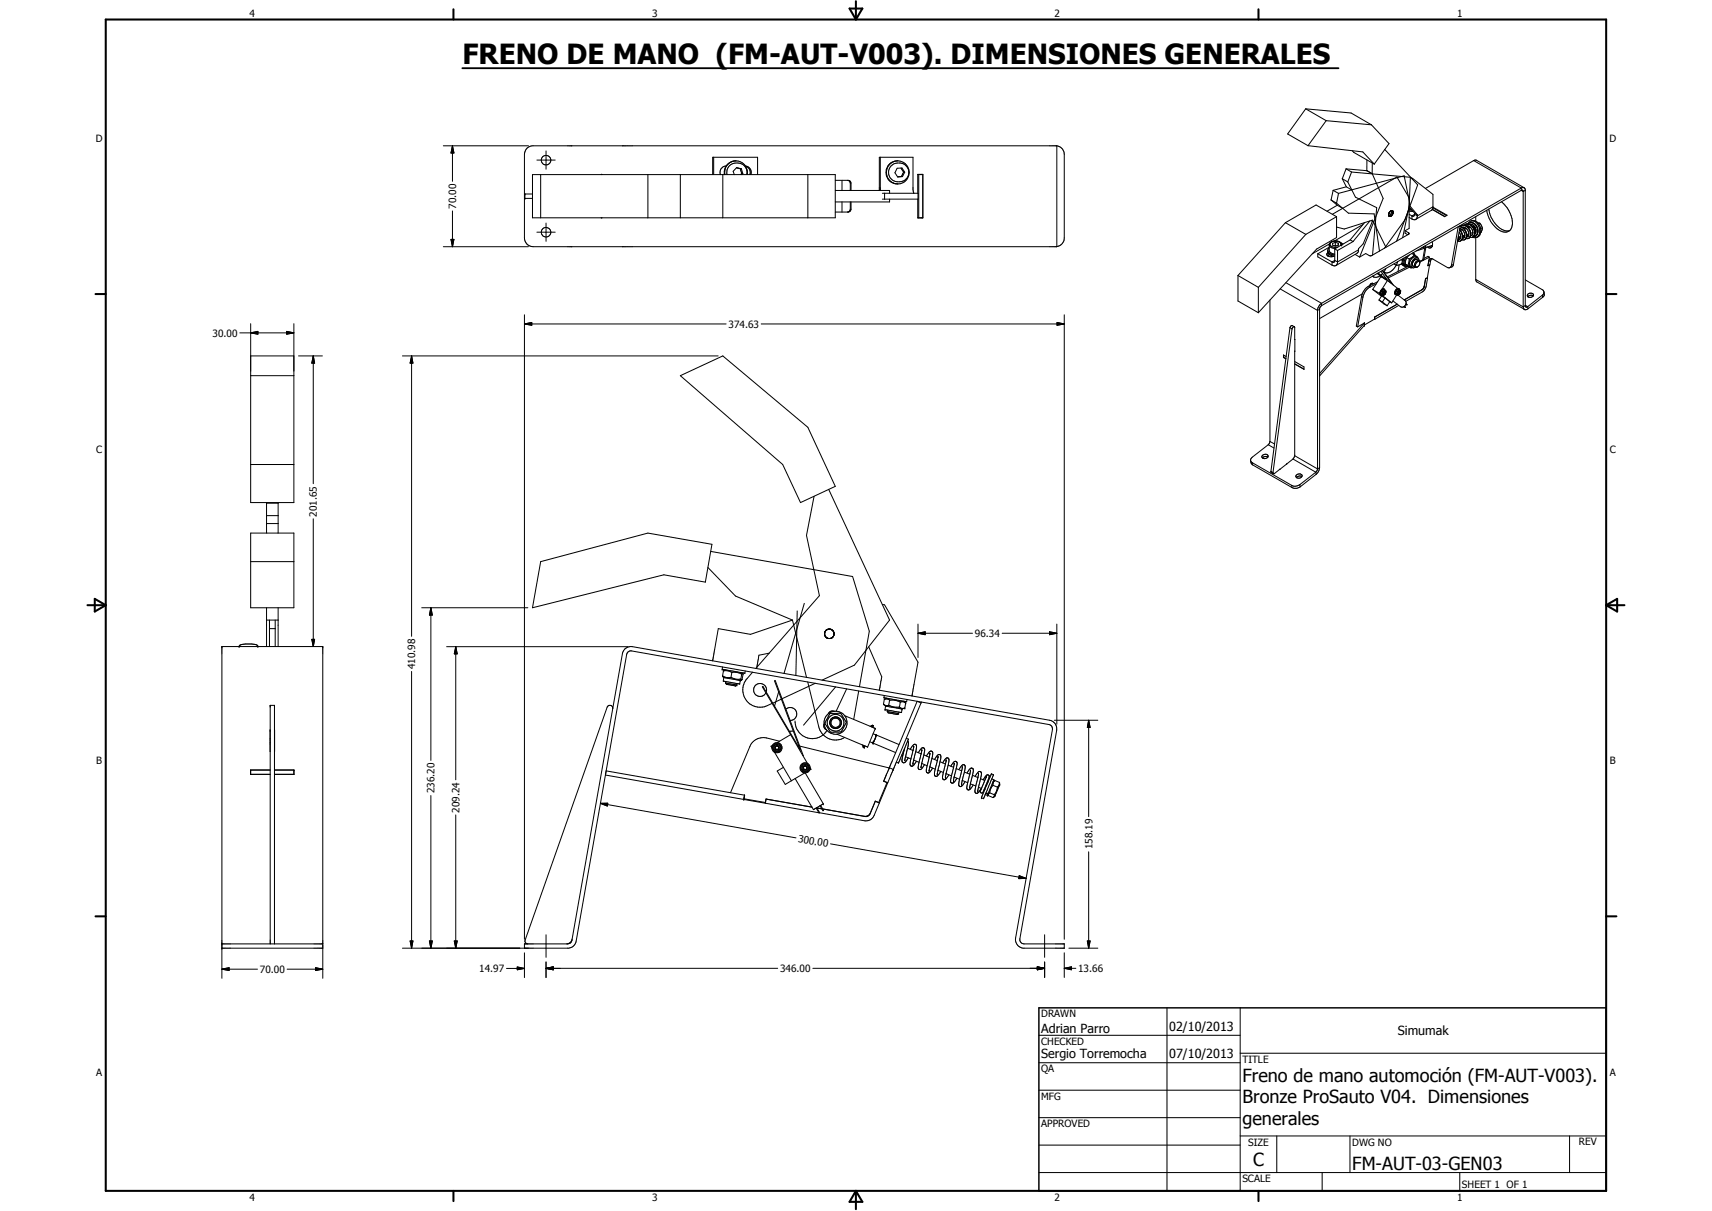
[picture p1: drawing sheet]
<svg xmlns="http://www.w3.org/2000/svg" width="594mm" height="420mm" viewBox="0 0 594 420" stroke-linecap="round" stroke-linejoin="round" font-family="sans-serif">
<g fill="none" stroke="#000" stroke-width=".35">
<path d="M453.1 37.8l-6.3 8.7 7.1 4M453.1 37.8l7.1 4.1M453.1 37.8l15.7 1.4 7.1 4.1M153.8 50.6h29.6M157 50.6l.5 2.5h-1zM157 50.6v12.3M182.9 51.4l1.7-.8h182.1v35h-181.7a3 3 0 0 1-3-3.1v-28.9l.2-1.1zM186.3 55.5h6.4M189.5 52.4v6.3M247.6 54.6v6M252 57.6a2.24 2.24 0 0 0-2 3M255.4 55.8a4 4 0 0 0-4 4.8"/>
<path d="M255.6 58.2l1.3 .3M256.9 58.5h.4M256.9 58.5l.5 1.7M257.3 58.5l-1.7-.3-1.2 1.2 .4 1.2M257.3 58.5l.5 1.7M258.6 57.6a2.29 2.29 0 0 1 2 3M258.7 57.7a2.29 2.29 0 0 1 1.5 2.9M305.5 54.6v11.5M309.2 57.6a3.5 3.5 0 0 1 4.8-.5 3.5 3.5 0 0 1 .7 4.8 3.5 3.5 0 0 1-4.7 .7 3.5 3.5 0 0 1-1.1-4.6zM310 56.1a4 4 0 0 0-2.4 3.7 4 4 0 0 0 2.4 3.7M310 56.1a4 4 0 0 0-2.5 3.7 4 4 0 0 0 2.5 3.7M311.4 55.8h.1"/>
<path d="M311.4 55.8a4 4 0 0 1 4 4.3 4 4 0 0 1-4.5 3.7M311.4 55.8l-1.4 .3M312.7 58.3l.9 1.4M313.6 59.7h.3M313.6 59.7l-.8 1.6M313.9 59.7l-.9-1.4-1.7 .1-.7 1.5 .9 1.5 1.7-.1M313.9 59.7l-.7 1.6M366.7 50.6a3 3 0 0 1 2.6 3v28.9a2.93 2.93 0 0 1-2.6 3M453.9 50.5l19 2.2 4 4.2M460.2 41.9l-6.3 8.6M460.2 41.9l15.7 1.4M467.1 58.6l1.9 1.1"/>
<path d="M467.1 58.6l-1.3 3.4M467.1 58.6l7.2 .6M469 59.7l20.4 1.8-.5 11.1-4.3 11.1M469 59.7l-1.3 3.4M469.3 52.3l.5 .6 7.1 4M474.3 59.2l1.9 1M474.3 59.2h.1M474.3 59.2l1.9 1.1M474.3 55.5v3.7M475.9 43.3l6.1 6.5-5.1 7.1M476.2 56.6v3.6M480.5 51.9l11.4 12.2-4.4 12.1-7.1 9.9"/>
<path d="M511.4 55.7l-16.8 9.7M511.4 55.7l16.5 9.5M511.4 55.7l1-.1 16.5 9.6M157 73.2v12.4M184.8 67.3h-2.6v1.5h2.6M184.8 60.6h105v15h-105zM187.6 60.6v15M189.5 77.4v6.3M208.6 60.6h.3M208.6 75.6h.3M224.8 60.6v15M236.1 60.6v15"/>
<path d="M247.3 60.6v-6h15.6v6M250.8 60.6v15M251.5 60.6a4 4 0 0 1 3.9-4.8 4 4 0 0 1 3.9 4.8M252.3 60.6a3.5 3.5 0 0 1 3.4-4.1 3.5 3.5 0 0 1 3.5 4.1M257.4 60.2h.4M257.4 60.2l-.3 .4M257.8 60.2l-.4 .4M280.3 60.6v15M289.8 62.6h4.5M289.8 73.6h4.5M289.8 66.1h18.9v1M292.2 62.6v3.5"/>
<path d="M292.2 70.1v3.5M294 62.6l.7 .1 .5 .4 .1 3M294.3 62.6l.4 .2 .4 .7v2.6M294.3 73.5l-.3 .1M295.1 70.1l-.1 2.7-.7 .7M295.3 70.1v2.7l-.4 .6-.6 .2M305.2 66.1l-.1-11.5h11.7v11.1l.3 1.4M306.2 67.1h12.4v2h-12.4M307 67.1v2M308.7 69.1v1h-18.9M310 63.5l.9 .3M310.9 63.8h.5"/>
<path d="M313.2 61.3h-1.8M318.5 67.1v-6.6h1.7v15.1h-1.7v-6.5M318.5 75.6h1.7M318.5 60.6h1.7M318.8 60.6v15M319.6 60.5v.1M319.6 75.6h.1M320 60.5v.1M320 75.6h.1M446.1 77.3l-16.5 18.3M446.1 77.3l7 4M461.9 69.4l1.9 1.1"/>
<path d="M461.9 69.4l2.1 1.8M462.4 74.3l22.4-12.9 4.2 7.2v10.6l-1.4 .9M462.6 66l1.9 1.1M462.6 66l-.7 3.4M463.8 78.8l2.7 .7 9.8-3.1 4.6 9.4M463.8 70.5l4.1 3.5 8.9 .2 1.9 12.9M463.8 75.2l-7.1-4.1-10.6 6.2M463.8 75.2v7.2l-6.9 4-20.2 22.1M463.8 75.2l-10.7 6.1M464 71.2l-3.5 2.1M464 71.2l2 1.1M464.5 67.1l22.7-6.1 2 9.5-2.5 12"/>
<path d="M464.5 67.1l-.7 3.4M465.8 62l1.9 1.1M465.8 62l1.4 2.8M467.2 64.8l-4.6 1.2M467.2 64.8l1.9 1.1M467.7 63.1l2.7 5.3 7.3 3.7-1.4 16.4M472.9 77.9l-9.8 5.7M473.5 77.3l-5 5.9M475.4 76.7l-5.9 7.1M476 76.5l.2 .3M476.2 60.2l3.8 8.6-8.2 20.4M476.2 76.8l-3.2 7.8-1.6 1.7-.2 1.3-7.6 4.5"/>
<path d="M476.2 76.8l.4 .3M481.8 74.5l.1 .3M481.9 74.3l-.1 .2M481.9 74.7l.1 .2M481.9 74.7v.1M481.9 74.8l.1 .2M481.9 74.3v.4M482 75l.5 .1M482 73.8l-.1 .5M482.1 73.8l-.3 .7M482.3 73.4l-.3 .4M482.5 73.3l-.2 .1"/>
<path d="M482.9 73.1a1.52 1.52 0 0 1-1 1.7M482.9 73.1l-.6 .3M482.9 73.1h.2M483 73.1l-.5 .2M483 73.1l.3 .1M483 74.6l-.7 .5-.4-.3M483.1 73.1l.2 .1M483.2 74.4l-.6 .6M483.3 73.2l-.2 1.3M483.4 73.4l-.1 .9M489 74.3l1 .6M489 75.4l1 .6"/>
<path d="M489 72.8l1 .1M489 73.2l1.4 .2M489 72.4l.7 .2M489.2 71.9l1.7 2.1M489.3 71.5l2.5 3M489.5 61.5l.7 .4M490 74.9v1.1M490.2 61.9l7 5.5v4.7l-.2 .6M490.2 61.9l-.2 .2M490.9 74.3a.59 .59 0 0 1-.3 .7 .59 .59 0 0 1-.6-.1M490.9 74.3l-.9 .6M490.9 74l.9 .5"/>
<path d="M490.9 74v.3M491.8 74.5a1.22 1.22 0 0 1-.3 1.5 1.22 1.22 0 0 1-1.5 0M497 72.7l-5.7 3.4M497.1 72.6l4.3 2.5M497.2 72.1l4.7 2.7M497.2 71.9l4.9 2.8-.8 .5-4.3-2.5M497.2 71.8l-5.4 3.1-.9-.6M506.5 79.7a2.62 2.62 0 0 1 .5 3.8M506.5 79.8l.2 .2M506.6 78.4l.1 .1M506.6 79.3l.7 .3M506.7 78.5l-2.3 13.3"/>
<path d="M506.7 78.5l-.7 .2-2.3 13.3M506.7 78.7a3.1 3.1 0 0 1 2 2M506.7 78.6l1.3 .8M506.8 79.3l-.2 .5M507.3 79.6l.1 .1M507.3 79.6l-.1 .2M507.4 79.7l.7 .9 .2 .9M507.4 79.8l-.7 .2M507.5 78.9h-.1M507.5 78.8l-.1 .1M507.5 78.8l1.3 .4M507.6 78.1l-.9 .4"/>
<path d="M507.6 78.1l-.4 .1M507.6 78.1l1.1 .3M507.8 78.1l.2 .1M508 78.2l.9 .3M508 79.4a3.7 3.7 0 0 1 .7 3.3l-.5 .5h-.9M508.2 78.9l-.2 .5M508.6 77.8a2.82 2.82 0 0 1 3.2 2.6M508.7 77.8l-.7 .3M508.7 79.2l-.1 .2M508.8 79.2l.8 1.3-.1 1.4M508.8 78.5a2.71 2.71 0 0 1 .7 4.3M508.8 78.4h.5l.9 .4"/>
<path d="M508.8 79.3l-.7 .2M508.9 78.4v.1M508.9 78.5l.7 .6M508.9 77.7l-.2 .1M509.4 77.7a3.2 3.2 0 0 1 2.2 3.6M509.4 77.7a1.89 1.89 0 0 1 2-1.1 1.89 1.89 0 0 1 1.6 1.6 2.79 2.79 0 0 1-.8 4.2M509.6 79.1l.8 1.8M509.6 78.4l-.2 .5M510 77.3a1.78 1.78 0 0 1 2.1 .8M510 77.3l-.6 .4M510.2 78a1.83 1.83 0 0 1 2 1.6l-.1 1-.4 .7M510.2 78.8l.7 .9 .2 1"/>
<path d="M510.2 78.9l-.6 .2M510.4 76.7a2.08 2.08 0 0 1 2.6 .9M510.4 77.3h-.4M510.6 77.3h.2M510.9 78.6h.5M510.9 77.3l1.2 .8M511.2 78.5l-.2 .2M511.4 78.6h.1M511.4 78.6l.6 .7v.9M511.5 78.7h-.5a1.13 1.13 0 0 1 .7 1.6M512.1 78.1a2.97 2.97 0 0 1 .5 3.1M512.1 75.2v1.6"/>
<path d="M512.1 78.1l.2 .2a3 3 0 0 1 .5 2.6l-.2 .3M512.8 77.3l.7 .2M513 77.6a2.95 2.95 0 0 1-.8 4.8M513.5 77.5l.9 1.6M513.5 77.5l-.5 .1M514.4 79.1l-.6 1.6M514.4 79.1l-.6 .2M516.6 72.6a10.1 10.1 0 0 0 2.8 5.6 4.7 4.7 0 0 0 4.4 1.8M521 70a9.5 9.5 0 0 1 3.6 8.8 2.71 2.71 0 0 1-4.6 .9 9.8 9.8 0 0 1-4.1-6.8M527.9 66l.7 .5 .7-.5M527.9 65.2v.8M527.9 66h.4l.3 .3v40.2"/>
<path d="M527.9 65.2l-69.3 40M527.9 66l-69.3 40M528.9 65.2l.4 .6v40.2M528.9 65.2h-1M153.8 85.6h29.6M156.5 83.1h1l-.5 2.5zM186.3 80.6h6.4M429.6 95.6v8.8l7.1 4.1M429.6 95.6l7.1 4.1M436.7 99.7v8.8M446.2 98.1l12.4 7.1M453.1 81.3l-16.4 18.4"/>
<path d="M457.3 88.1l4.9 2.8M457.3 88.1v1l4.9 2.9M460.7 86.9l.1 .7M460.8 87.6l.7 .8M460.8 87.6a.75 .75 0 0 0-.3 .9 .75 .75 0 0 0 .8 .5l1.6-.1M460.8 87.7v1M460.8 88.7l-.1 .1M461.3 85.8l-4 2.3M461.3 86a1.36 1.36 0 0 0-.3 1.6 1.36 1.36 0 0 0 1.4 .7l.8 .1M461.3 85.1a2.14 2.14 0 0 0 2.1 1.1M461.3 84.6l-5.9 3.5M461.4 88.4l-.6 .3"/>
<path d="M461.5 88.4l1.7 .5M462 88.6l.4 .5M462.1 88.7v.1M462.2 90.9v1.1M462.6 83.7a1 1 0 0 0-1.1 1.1 1 1 0 0 0 1.2 .9h1.6M462.7 83.7l-1.1 .5-.3 .5v2.4l.6 .7 1.3 .4M462.7 83.7a2.27 2.27 0 0 1 2.6 .8l-.2 .7M463.2 86.4v4.2l-.3 .4-.7-.1M463.2 86.4l.9 .5M463.3 83.7h-.7M463.4 84.1l-1 .4v.6l1.1 .3 .9-.4v-.6M463.4 84.1l1 .3"/>
<path d="M463.4 85.2l-.3 .1M463.4 84.1v1.1M463.4 85.2l.3 .1M463.6 83.7l1 .2M464.1 86.9v4.3a1.15 1.15 0 0 1-.7 1 1.15 1.15 0 0 1-1.2-.2M464.4 84.4v.7M464.6 83.8l.6 .4M465.2 84.2l.9 .5M465.2 84.2l.4 .8M465.6 85h.1M468.5 83.2l1 .6M468.5 83.2l-5.3 3.2"/>
<path d="M469.5 83.8l-5.4 3.1M470.2 88.3l1.6 .9M471.4 86.7l-7.3 4.2-.9-.6-1 .6M474.9 99.3l.5 .3M475.4 99.6a5 5 0 0 0-2.5 3.5M475.4 98.9v.2M475.7 98.6l-.3 .3M476 98.3l-.6 .6M476.2 98.3h.2M476.3 95.8l.3 .3M476.4 98.3l-.7 .2M476.4 98.3l.2 .2"/>
<path d="M477.6 98.5l-2.2 1.1M477.9 94.9l1.9 1.4M478.1 97.7l-4.1 2.2-1.2 1.8-.3 1.2M478.1 94.8l2.8 2.2M478.9 95.7a1.96 1.96 0 0 1-2.6 .1M479.2 94.1l2.2 3.1M479.7 93.9l3.2 4.4-4.7-3.6M479.8 94.9l-.6 .6M479.8 96.3l1.1 .7M479.8 96.3l-.6-.3-2.9 4.4M479.8 93.8l3.7 5.1M480.8 96.4l-.3 .1"/>
<path d="M480.9 93.2l-.7 1.2M480.9 97l.5 .3M481.1 96.7l-.2 .1M481.4 97.3l-1.9 3.1M481.4 97.3l3.6 2.8M485 90.8a5.2 5.2 0 0 1-3.9 3.9l-.8-.2M485.5 91.9l-.4 2.3M486.2 90.1l.4 .3M486.4 91.4l-1.6 .6-1-.5M486.5 91.3l.5 .3M486.5 91.3l.1 .6 .5 .3M486.7 89.8l-.2 1.5"/>
<path d="M487 91.5v.1M487 91.6l.1 .6M487.1 92.2h.4M487.2 89.5a2.08 2.08 0 0 0 .2 2.7M487.4 92.2l.4 .2M487.6 80.1v.8l.9 .5M487.6 80.1l1.2 .7M487.6 91.7l2.1 1.3M487.6 91.7l.9 .4M487.8 92.4l1 .1M487.9 89.2a2.42 2.42 0 0 0-.1 3.2M488.2 89.4l-.6 2.3"/>
<path d="M488.2 89.4l.8 .5M488.4 92.5l-7 3.6M488.5 92.1l.7 .5M488.8 80.8v.5M488.8 81.3l-12.8 7.3-.6 .2-1.5-.8-2.1 1.2M489 89.9l-.5 2.2M489.1 88.4l-.9 1M489.2 92.7l-7.5 3.7M489.2 92.6l.5 .4M489.9 88l.9 .4M490 92.8l-.3 .2M490.5 87.8l.5 .8"/>
<path d="M490.8 88.4l.2 .2M490.8 88.4l-1.8 1.5M491 88.6l.9 .9M491.1 92.8h-1.1M491.9 89.5a2.35 2.35 0 0 0-1.9 3.3M491.9 92.6l-.8 .2M491.9 89.5l.5 .9M492 89.5a1.6 1.6 0 0 0-2.6 .8 1.57 1.57 0 0 0 .6 2.5M492.4 90.4a1.51 1.51 0 0 1-.5 2.2M492.4 90.4a1.57 1.57 0 0 0-1.3 2.4M492.4 90.4l-.7-.4a1.52 1.52 0 0 0-1.4 2.3l.8 .5M492.6 91a1.08 1.08 0 0 0-1.2 .3 1.08 1.08 0 0 0-.1 1.3h.6"/>
<path d="M492.7 91.1v.1M493.7 90.3l-1.1 .3M493.9 85.7v.2M493.9 85.9l-.7 .2M493.9 85.9l.5 .2M494.1 85.6l-.2 .3M494.2 99.4l-.9 1.2-6 3.5 6.2-3.6M494.2 99.4h.1M494.2 99.4l-.7 1.1M494.4 86.1l-2.8 .9M494.4 86.1l-.7 4.2M494.5 85.3l.3 .6"/>
<path d="M494.7 96.6l-.5 2.8M494.8 85.8l-.7 4.2-.4 .3M494.8 85.9l-.4 .2M495.3 96.4h.1M495.4 96.4l-.5 2.8-.7 1.5-6.4 3.9M495.4 96.4l-.7 .2M496 85.5l.7 .4M496 89.2l-.5 3 .6-.2M496 89.2l-.5-.3-1.4 .8M496 89.2l-3.3 1.7M496 92h.1M496.1 92l-.8 4.4-.6 .2"/>
<path d="M496.4 90.5l-.6 .2 .4-.8h1l5 2.9a.95 .95 0 0 0 1.5-.8M496.4 90.5l-.2 1.4-.7 .3M496.8 89.7l-.4 .8M496.9 83.9l.2 1.2M497 85.1h.1M497.1 85.1a.96 .96 0 0 1-.7 .9 .96 .96 0 0 1-1.1-.3M497.1 85.1l-.5 .2M497.1 85.1l-2.3 .8M504.4 91.8l-.3 .7-1.1 .4M504.4 91.8l-.7 .2M506.1 81.9l.1 .8-.4 1 .2-1.5M506.3 82.2l.4 .6"/>
<path d="M506.3 80.5a1.49 1.49 0 0 1-.1 2.6l-.1-.1M506.7 80a3.2 3.2 0 0 1 .4 3.3M506.9 82l-.8 .3M507 83.5l-.4 .2M507 83.5l-1.1 .1M507.7 81.8l.4 .5M508.1 82.4l-.1 .1M508.1 82.3l-.6 .2M508.3 81.5l-.2 .8M508.3 81.6l-.7 .2M508.3 83.1l-.2 .1M508.6 82.8l-.2 .2"/>
<path d="M508.7 82.7h.8M508.8 80.6v1.7M508.8 82.4l-.2 .4M509 81.3l.5 .6M509.5 81.9l-.6 .2M509.7 81.1l-.7 .3M510.1 82.3h.9M510.3 81.7l-.8 1M510.4 80.9l-.1 .8M510.8 81.6l-.1 .1M511 82.3h-.1M511 82.3l1.2 .1"/>
<path d="M511.1 80.7a.8 .8 0 0 1-.8 1M511.1 80.7l-.7 .2M511.2 82.2l-.2 .1M511.4 81.9l.5 .1M511.6 81.3l-.3 .8M511.8 80.4a1.77 1.77 0 0 1-.8 1.9M512 80.2l-.2 .3M512 80.3h-.1M512 80.2l-.2 .2M512.1 82.5v14.4M512.1 96.9l16.5 9.6M512.1 96.9l.4 .9 16.5 9.6"/>
<path d="M512.1 81.8l-.2 .2M512.6 81.2l-.7 .8M529.3 97.1l5.9 3.4a1.07 1.07 0 0 1 0 1.9M83.2 115.5h18.8M87 115.5l2.5-.5v1zM87 112.3v62.1h15v-62.1M99.5 115l2.5 .5-2.5 .5zM182 112.4l2.5-.5v1zM182 109.2v216.7M182 112.4h70M264.2 112.4h105.1M366.8 111.9l2.5 .5-2.5 .5z"/>
<path d="M369.3 109.2v216.7M440.7 104.1v49.1M444.2 100.2l13 7.5 .7-.4M447.6 113.7l-6.6 49.8M447.6 113.7l.7 .4M448.3 114.1l-6.6 49.9M449.1 113.4l.2 44.7M449.1 113.4l-.4 .1-.4 .6M449.1 113.4l-.9-.5-.6 .8M449.3 117.7v.1M449.3 117.8h.1M458.6 105.2v.8"/>
<path d="M458.6 105.2l-.9 1-.5 1.2v55.3M458.6 106l-.7 1.1v55.2M472.5 102.9l.4 .2M472.5 102.9l-1.8 10.3 .4 .2M472.7 102l-14.8 8.5M472.9 103.1l-1.8 10.3M473.4 112.7h.1M473.5 112.7v-.6l-2.4 1.3M476.3 100.4l2.4 1.4M476.3 100.4l3.1 2.4M477 110.7v.1M477 110.8v-.8l7.8-4.5-7.8 4.5v.7l-3.5 2"/>
<path d="M478.5 104.1l2.9 2M478.5 104.1l1.2 .7M478.7 101.8l.2 .1M478.9 101.4l-.2 .4M478.9 101.4l.1 .8 .5 .2M479.1 102.3l.1 .1M479.2 102l.8 .5M479.2 102l.3 .2M479.4 101l-.2 1M479.4 101l.4 .2M479.5 102.4l3.4 2.7M479.5 102.2h.1"/>
<path d="M479.5 102.3l.1 .1M479.6 102.4h-.1M479.6 102.4l.4 .1M479.7 104.8l1.7 1.3M479.8 101.2l-.3 1M480 101.9l.1 .1M480.1 102h.1M480.1 102h.2M480.2 102.4l-.2 .1M480.3 101.3l-.3 .4M480.3 100.3a1.39 1.39 0 0 0-1.3 1.9M480.3 102h.1"/>
<path d="M480.4 101.3l-.3 .7M480.4 101.2l-.1 .1M480.5 100.6l-.7 .6M480.5 101.3h-.1M480.5 101.3l.1 .1M480.5 100.6l.1 .1M480.5 100.6l-.5-.1-.6 .5M480.6 101.2a.51 .51 0 0 1 0 .6 .51 .51 0 0 1-.6 .2l.3-.7M480.6 100.7a.85 .85 0 0 0-1-.4 .85 .85 0 0 0-.6 .9l-.1 .2M480.6 101.3v.2M480.6 101.2l-.3 .1M480.6 102.2l-.4 .2"/>
<path d="M480.6 100.7l.3 .3M480.6 103.4l-1.2-.7-.9 1.4M480.6 103.4l-.9 1.4M480.6 103.4l1.7 1.3M480.6 101.5l-.3 .5M480.6 101.5h.1M480.8 101.8l.1-.4a.41 .41 0 0 0-.4-.5 .41 .41 0 0 0-.4 .4l-.3 .7 .3 .4M480.8 101.8l-.7 .6M480.8 101.8l-.2 .3M480.9 101h.1M480.9 101l-.1 .8M482.3 104.7l-.9 1.4"/>
<path d="M482.3 104.7l.6 .4M484.3 101.9h.1M484.3 101.9l.4 .3M484.5 100.9l-.3 1 .4 .1M484.5 100.9l.3 .2M484.6 102l.1 .1M484.7 102.1l.3 .3M484.7 102.2h.1M484.7 102.2l-1.8 2.9M484.8 102.2l.2 .2M484.8 101.1l-.2 .9M485 102.4h.1"/>
<path d="M485 100.1a1.28 1.28 0 0 0-1 .9 1.28 1.28 0 0 0 .4 1.3l.4-.1M485 100.1l.5 .1M485.1 101.6v.2M485.1 102.4l2.4 1.9a1.36 1.36 0 0 1 .1 1.7 1.36 1.36 0 0 1-1.7 .4l-2.5-2M485.1 101.9h.4M485.2 101.5l-.1 .4M485.2 101.5v.4h.3M485.3 101.2l-.2 .3M485.3 101.2l-.1 .3M485.4 106l-8.4 4.8M485.5 100.2a1.44 1.44 0 0 0-1.3 1.9M485.5 100.2l.2 .4"/>
<path d="M485.5 101.1h.3v.5l-.3 .3-.4-.1M485.5 101.1l-.3 .4M485.5 101.1h.1M485.6 100.5a.89 .89 0 0 1 .3 1 .89 .89 0 0 1-.9 .6v-.6a.55 .55 0 0 1 .3-.6 .55 .55 0 0 1 .7 .2l-.2 .8-.8 .5M485.6 101.2l-.2 .1M485.6 101.2h.1M485.6 100.5l-.8 .6M485.6 100.5l-.5-.1-.6 .5M485.7 101.5l-.2 .4M487.2 106.4l.4 .3M487.2 106.3l.4 .4M487.4 106.3l.2 .4"/>
<path d="M487.8 105.6l.4 .2M487.9 105.5l.3 .3M487.9 105.3l.3 .5M493.5 100.5h.1M528.6 106.5a.92 .92 0 0 0 .6 1 .92 .92 0 0 0 1.1-.4M529.3 106l-.7 .5M529.3 105.9l.8 .5M529.3 106l.2 .6 .6-.2M530.1 106.4l.2 .7M530.2 102a1.03 1.03 0 0 1 1.2-.4 1.03 1.03 0 0 1 .7 1 1.03 1.03 0 0 1-1.2 .7 1.03 1.03 0 0 1-.8-1.1zM532.1 102.7a1.44 1.44 0 0 0-1.9 .3M535.2 102.4l.1 .8"/>
<path d="M535.2 102.4l-5.1 4M535.3 103.2l-5 3.9M535.8 101.3l.1 1.1-.6 .8M87 130.3h15M87 123.5h15M103.6 123.5h8.3M108.7 123.5l.5 2.5h-1zM108.7 123.5v44.3M139.7 123.5h109.5M142.8 123.5l.5 2.5h-1zM142.8 123.5v97.3M236.1 130.3l14.7-6.8 29.5 24.8 9.5 20.4-12 5.7-6.2-13.2z"/>
<path d="M445.5 124h-.1M445.5 124l.7 .5-.8-.5M445.5 123.2v.8M446.3 123.7l-.9-.5v.8M449.3 121.9h.1M449.3 125.4l3.2 1.9v.8l-3.2-1.8M449.3 126.2l3.2 1.9M449.3 121.8h.1M457.9 129.6l15.5-17.5v.8l-15.5 17.5M434 159.8l.5 .7M434 159.8l.1 .7 .6 .8M438.1 157.9a1.02 1.02 0 0 1 1.2-.4 1.02 1.02 0 0 1 .7 1 1.35 1.35 0 0 1-2.1 .1z"/>
<path d="M440 158.6l-.9-.2-1 .5M440.1 154.3l-5.6 4.3-.5 1.2M440.1 154.3l2 1.1M440.7 153.2l-.6 1.1M440.7 153.2l1.6 .9M448.7 159.3l7.9 4.5M448.7 159.3l-2.2 1.7M449.3 158.1l7.9 4.6M449.3 158.1l-.6 1.2M87 161.2h15M92.5 174.4v10.6M92.5 178.9h4"/>
<path d="M92.5 174.6h4M96.5 174.4v10.6M282.5 172.2l-2.6 13.6 4.4 20.9-22 25.2M287.6 169.8l21.1 45.3-12.2 15.7-11.2 5.2M434.5 160.5l.2 .8M434.5 160.5l13.7 7.9M434.7 161.3l13.6 7.9M441 163.5l.7 .5M441 163.5l.1 .5 .8 .3M441.7 164l.1 .3M444.1 162.8v.1M444.1 162.8l-1.9 1.5h-.4"/>
<path d="M446.5 161l-2.4 1.9M446.5 161h.1M448.2 168.4l.1 .8M449.8 164.9a1.05 1.05 0 0 1 1.2-.6 1.05 1.05 0 0 1 .8 1.1 1.03 1.03 0 0 1-1.2 .6 1.03 1.03 0 0 1-.8-1.1zM451.1 168.1l-1.7 .6-1.2-.3M451.1 168.1l.1 .8M451.2 168.9l-1.3 .5-1.6-.2M451.7 165.4a1.4 1.4 0 0 0-1.8 .3M456.6 163.8l-5.5 4.3M456.6 163.8l.1 .7M456.7 164.5l-5.5 4.4M457.2 162.7l-.6 1.1"/>
<path d="M457.9 162.3l-.7 .4M457.9 162.3l-.3 1.2-.9 1M87 185h15v25.9h-15zM87 194.9h15M92.5 181.7h4M108.7 180v44.3M187.6 194.9l37.2-9.9 22.3 3.8-2.3 13.2-14.4-2.6-45.6 11.5zM245.7 196.9l9.5 9.9 19.8 8.3M246.6 191.3l49.3 8.7 5.8 19-3.5 19.3M92.5 215.1h4M92.5 210.9v13.4M93.5 215.1v9.2"/>
<path d="M93.5 218.1h2M95.5 215.1v9.2M96.5 210.9v13.4M146.3 210.9h36.9M149.5 210.9l.5 2.5h-1zM149.5 210.9v52.9M275 215.1l-14.6 5-11.1-2-2 11.2M275 215.1l4.9 19.9M276.6 212l-.4 22.4M279.1 209.3l-7 24.3M286.1 219.8l.4 1.2M286.3 219.2l-.1 .3"/>
<path d="M286.7 218.6l-.6 1.4M286.8 218.6l-.6 .7-.1 .7M286.8 218.6l-.5 .5M287.3 218.4l-.7 .3M287.4 218.3l-.6 .3M287.7 218.3h-.3M287.9 218.3a1.56 1.56 0 0 1 1.5 1.2M288 218.3l-.7 .1M288 218.3l.3 .1M288 218.3l.6 .2M288.1 218.3l-1.2 .2M288.2 218.3l.4 .2"/>
<path d="M288.5 218.4l.3 .3M288.7 218.6l.6 .9M289 218.8l.4 1-.1 .8M289.3 219.4v1.2M289.4 219.6v.4M306.2 209.7l.8 .1 11.6 19.9-2.1 11.8M318.6 219.7l2.4-.5v1zM318.6 216.5v11.6M318.6 219.7h18.9M347.8 219.7h18.9M364.2 219.2l2.5 .5-2.5 .5zM366.7 216.5v34.7"/>
<path d="M83 224.3a2 2 0 0 1 2.1-.9l3 .1 1.1 .3 .3 .5M108.2 221.8h1l-.5 2.5zM142.8 233v96M155 224.4h62.9M158.2 224.4l.5 2.5h-1.1zM158.2 224.4v46.2M250.7 231.4l-.1 .8 2.5 .5 5.4 .9 .1-.8M250.7 234.5l1.4 .6 1.6-.1M250.7 234.5l.5 .6M250.8 234.7h.1M251 236.3h.1M251 236.3l5.7 1"/>
<path d="M251 232.8l1.6-.1 1.4 .6M251 232.8l-.3 1.7M251.2 235.1l5.7 1M251.2 235.1l-.2 1.2M251.2 232.5l-.2 .3M251.2 232.5h.1M251.2 235.1h.1M251.7 232.4l-.5 .1M251.7 237l4 .7M251.7 237a2.02 2.02 0 0 0 2.1 .7l1.5 .3 .4-.3M251.9 236.5l-.2 .5M253.7 235a5.1 5.1 0 0 0 3.4 .6"/>
<path d="M254 233.3a5.1 5.1 0 0 1 3.4 .6M254 233.3l-.3 1.7M255.8 237.2l-.1 .5M256.7 237.3h.1M256.9 236.1l-.2 1.2M257.1 235.6l.1 .3M257.2 235.9l.1 .1M257.3 236h.1M257.3 236l-.4 .1M257.4 233.4l.3 .3M257.4 233.9l-.3 1.7M257.7 233.7h.1"/>
<path d="M257.7 233.7l-.3 .2M257.8 233.7l-.5 2.3M261.1 233.2a10.3 10.3 0 0 0-3 4.2 6 6 0 0 0 1.6 6.5 6 6 0 0 0 6.6 .9l1.6-.7M266.9 226.6l-3.6 .7-.7 4.3M280.3 236.6l3.8 15.6a6 6 0 0 0 9 3.7M282.9 237.1l-11.6 5.3M286.1 220l.2 .6M286.2 220.2l.3 .7M286.4 220.8l.5 .5M286.4 220.9l1 .6M286.5 220.9l.2 .2M286.8 221.3l.7 .2"/>
<path d="M287.1 221.4l.3 .1M287.3 221.5h.3M288.5 221.4l-.6 .1M288.7 221.3l-1.3 .2M288.9 221.1l-.3 .3M289.2 220.7l-.4 .5-.8 .3M289.3 220.6l-.2 .3M289.4 220.1l-.3 .8-.5 .4M289.4 220.3l-.1 .3M290 238.3l-11.2 13.3M293.8 239l-3.7 7.8M298 239.7l-1.8 9.9"/>
<path d="M301.4 224.4l4.6 10.4-.9 4.7M93.7 256.8h.1M93.7 253.7h.1M93.7 258.1h.1M93.7 253.5h.1M93.7 256.3h.1M93.8 253.2v7.5M93.8 257.5l-.1 .1M95.2 256.8h.1M95.2 253.7h.1M95.2 253.2h.1M95.2 258.1h.1"/>
<path d="M95.2 253.5h.1M95.2 257.5l.1 .1M95.2 256.3h.1M212.6 245.9a1.01 1.01 0 0 0-.7-1.2 1.01 1.01 0 0 0-1.2 .7l-28.5 80.7a1.01 1.01 0 0 0 1 1.4M265.9 240.1a2.25 2.25 0 0 0-2.5-3 2.25 2.25 0 0 0-1.5 3.5 2.25 2.25 0 0 0 3.9-.2M268 258.6l-.5 .3 .4 .5M268.8 258.1l1.7 .1a1.35 1.35 0 0 1 .2 2.1l-.3 .5h-1.6l-.4-.7a1.14 1.14 0 0 1 .2-1.7zM270.2 240l-1.4 5M270.5 257.2l-4.5-1.2a5 5 0 0 0-5.8 3l-6.7 16M271.1 242.6l-2.9 1.4M272.7 246a2.26 2.26 0 0 1 3.6 .9 2.26 2.26 0 0 1-2.1 3.1M274.4 254.9l-9.9-16.6 .2-.1 13 22-8.9-24 .2-.1 9.6 26.1"/>
<path d="M274.4 254.9l-4.7 2.8M274.4 254.9l5.8 10M275.3 253.6l-1.4 .1M275.9 250.1a6 6 0 0 0 4.3 5.9 6 6 0 0 0 6.8-2.6M276.9 258.7l.3 .1M277.5 258.9l31.1 7.5M286 251.2a1.56 1.56 0 0 0 .8 2M286 251.2h.1M286.8 253.2h.1M287.5 247.6h.1M288 247.6l3.7-.2 1.7 2.8 .3 .4-1.8 3.3-3.7 .1-1.7-2.7-.3-.4zM289.5 246.8a1.56 1.56 0 0 0-2 .8"/>
<path d="M289.5 246.8h.1M290.4 254.7l9.7 4.1M293.1 248.3l9.7 4M299.3 258.5l.2 .7M299.8 258.7l-.3 .5M300.1 258.8l.9 .4M300.1 258.8l-.2 .6-.4-.2M301 259.2h.1M301.8 257.3l.9 .4M302.7 257.7l.3 .2M302.7 251.6l.4 .2-.3 .5M302.7 251.6l-.2 .6"/>
<path d="M302.7 251.6l-.7 .4M302.8 252.3l.9 .4-2.6 6.5M303 254.6l.9 .3M303 257.9l7.8 3.2M303.1 257.8l-.1 .1M303.5 256.7l-.4 1.1M303.7 256.2l-1 1.5M303.7 256.2l-.1 .3M303.9 254.9l-.2 1.3M303.9 254.9l.2 .2M304 255l.2 .1M304.2 255.1l-.5 1.1"/>
<path d="M304.2 255.1l7.7 3.2M306.6 244.3l.8 .5 1-.1M306.6 244.3l.7 .7M306.9 241.3l-.2 .8 .5 .1 7.3 1.3 .2-.8M306.9 242.6l.9-.1 .9 .5M306.9 242.6l-.3 1.7M307.3 245l-.1 1.3 5.6 .9M307.3 245l5.7 1M307.3 245h.1M307.8 242.3l-.9 .3M307.9 246.9l.3 .4 3.2 .6 .4-.3M307.9 246.9l3.9 .7"/>
<path d="M308 246.4l-.1 .5M308.2 247.3l.1 .1M308.4 244.7l2.2 .7 1.5-.1M308.7 243l1.5-.1 2.2 .7M308.7 243l-.3 1.7M311.9 247.1l-.1 .5M312.1 245.3a1.55 1.55 0 0 0 1.9 .4M312.4 243.6l1-.1 .9 .4M312.4 243.6l-.3 1.7M312.8 247.2h.1M313 246l-.2 1.2M313.5 243.3l.8 .6"/>
<path d="M313.9 259.7l-.9 4a.77 .77 0 0 0 .6 1 .77 .77 0 0 0 .9-.8l.7-1M314 245.7l-1 .3M314.3 243.9l-.3 1.8M314.5 256.2l.7 .3-.2 .6M315 257.1l-3.2 7.6M315 257.2a5.4 5.4 0 0 1-.5 4l-.3 1.4M315 259.6l1.8 .8M315.8 260l1.1-1.5a.61 .61 0 0 1 .6-.3 .61 .61 0 0 1 .5 .5l-1.2 6.4M317.1 259l-1 4.3M319.6 243.9l-9.6 23.1M319.6 243.9l-1.3-.6-9.7 23.1M319.7 243.6l-.1 .3"/>
<path d="M365.8 249.9h15.2M377.8 249.9l.5 2.5h-1zM377.8 249.9v33.4M86.9 267.4h.1M86.9 267.5h.1M93.8 267.1h-6.9v1.6h6.9M93.8 267.2h-6.8v1.5M95.2 260.7h.1M95.2 267.1h6.8v1.6l-6.8-.1M95.2 267.2h6.8v1.5M102 267.4h.1M102 267.5h.1"/>
<path d="M149.5 276v53M208.4 278.7h2.5l-.2 1zM208.4 278.7l67.8 12M210.1 268.9l48 8.5M210.3 267.5l48.1 8.4M258.1 277.4l7.5 1.3M258.4 275.9l-.3 1.5M258.4 275.9l-.2 1.3 7.4 1.2 .2-1.2M265.6 278.7l18.5 3.3M265.8 277.2l16 2.8M265.8 277.2l-.2 1.5M268.8 261l5.8 9.9"/>
<path d="M271.9 266.2l-2.2 1.3 2.8 4.7 2.1-1.3M275.9 270.1l6.4 10.8M278.6 265h1.6l.3 .6a1.09 1.09 0 0 1-.1 1.8l-.2 .4-1.7-.2a1.27 1.27 0 0 1-.3-1.9zM279.3 268.1l-4.7 2.8M279.4 268.1l6.3 10.8-2.3 1.3M281.1 266.4l.3 .5-.4 .3M284.8 279.4l1 1.8-.2 .1-1-1.7M305.1 278.6l-1.8 4.4a3.1 3.1 0 0 1-3.3 1.8l-15.7-2.8M305.1 278.6l-1.4-.6-1.9 4.6-1.2 .7-15.1-2.6M307.6 268.6l-.9 2.4 1.4 .6M307.6 268.6l-.9 2.5 1.1 .4-2.9 6.9-1.2-.4-1.7 4a1.99 1.99 0 0 1-2.1 1.2M308.1 271.6l-3 7"/>
<path d="M308.6 266.4l-1 2.2M308.6 266.4l1.4 .6M308.6 266.4h.1M310 267h.1M310 267l-1.9 4.6M311.1 264.5l.7 .2M311.8 264.7h.1M312.9 262l.4 .1M314.2 262.6l-.2 1.3M314.2 262.6l1.9 .7M314.3 262.6l-.1 .1M316.1 263.3a2.38 2.38 0 0 0 0 2.5l.9-.2 1-1.5"/>
<path d="M316.9 260.2l-.1 .1M317 263.7l1.9 .8M317.1 263.7l-.1 .1M317.7 260.8l2 .6M318.7 261.2l.7-1.1a.81 .81 0 0 1 1.1-.6 .81 .81 0 0 1 .3 1.2l-1 4.3M319.7 261.4l-1.1 4.8a.77 .77 0 0 0 .7 .8 .77 .77 0 0 0 .8-.6l.7-1.1M319.8 265l-.2 1.3M319.9 260.1l-.2 1.3M319.9 264.9l-.1 .1M319.9 264.9l1.8 .8M320.6 261.9l1.8 .8M321.5 262.3l.1-.3a1.86 1.86 0 0 1 1.7-1.4l.3 .3 .1 .7-1.3 5.9"/>
<path d="M322.5 262.6l-.1 .1M322.7 261.3l-1.1 5a1.2 1.2 0 0 0 .3 1.9 2.55 2.55 0 0 0 1.7-1.7M322.7 266.1l1.8 .8M322.7 266.1l-.1 .1M323.4 263.1l1.9 .8M324.3 263.5l.4-.6a1.06 1.06 0 0 1 .6-.9 1.06 1.06 0 0 1 1.1 .1v1.3l-1.2 5.2M325.3 263.8l-.1 .1M325.5 267.4l1.9 .6M325.5 262.5l-.6 2.7a5.8 5.8 0 0 0-.4 4 1.24 1.24 0 0 0 1.6-1l.4-.6M326.2 264.3l1.9 .8M327.1 264.7l1-1.5 .5-.3 .5 .2a7 7 0 0 1-.6 4.4l-.4 2.3M327.4 268l-.1 .3a1.76 1.76 0 0 0 .1 2.2 1.28 1.28 0 0 0 1.5-1.1l.4-.6"/>
<path d="M328.1 265h-.1M328.1 264.9l-.7 3.1M328.3 268.4l1.9 .8M328.3 263.7l-.2 1.2M328.3 268.4l-.1 .1M329 265.5l1.9 .6M329.9 265.9l.9-1.3 .7-.5a.97 .97 0 0 1 .5 1.6l-.2 1M330.2 269.2l-.3 1.2a.83 .83 0 0 0 .3 1.3 .83 .83 0 0 0 1.2-.6l.7-1.1M330.9 266.1l-.7 3.1M330.9 270.6v.1M331.1 269.7l1.9 .7M331.1 264.8l-.2 1.3"/>
<path d="M331.8 266.7l-.9 4.3M331.8 266.7l1.9 .8M332.7 267l.9-1.3a.7 .7 0 0 1 .7-.4 .7 .7 0 0 1 .6 .5l-1.2 6.4M333.7 267.3v.1M333.7 267.3l-.6 2.6a2.9 2.9 0 0 0-.1 2.9h.7l1.2-1.6M333.9 266l-.2 1.3M333.9 270.8l1.9 .8M334 270.8l-.1 .1M334.6 267.8l1.9 .8M334.8 265.6h.1M335.6 268.2l.4-.6a1.06 1.06 0 0 1 .6-.9 1.06 1.06 0 0 1 1.1 .1v1l-1.2 5.5M336.5 268.5v.1"/>
<path d="M336.7 271.9l1.9 .8M336.8 267.2l-1.1 4.6a1.9 1.9 0 0 0 .3 2.3l.7-.3 1-1.5M336.8 271.9l-.1 .2M337.5 269l1.8 .8M338.4 269.4l1-1.5 .6-.3a1.2 1.2 0 0 1 .4 1.9l-.9 3.8M339.4 269.7l-.1 .1M339.4 269.6l-1.1 4.8a.77 .77 0 0 0 .7 .9 .77 .77 0 0 0 .8-.7l.7-1M339.5 273.3l-.2 1.2M339.5 268.4l-.1 1.2M339.5 273.1l1.1 .5M339.6 273.1l-.1 .2M340.3 270.2l1.4 .6"/>
<path d="M341.3 277.1h.1M341.5 273.9h.3M342 275.3l.9 .1M342.1 275.2l.8 .1M342.3 269.4v.1M342.3 269.4h.1M342.6 268.9l-1.4 1.7M342.6 268.9h.1M342.6 268.9l.1-.1a.84 .84 0 0 1 .4 1.5l-1.6 3.6a.95 .95 0 0 1-1.1 1.2l-.2-.7 2.1-4.9M342.6 271.2l.2 .2M342.9 275.4l-.3 .6-.7-.3M342.9 275.3l.1 .5"/>
<path d="M342.9 275.3v.1M343 275.9l1.6 .8 .2-.1M343.4 275.1l-.4 .4v.4M343.4 275.1l1.6 .6M344.2 270.3l.7 .3-.3 .6M344.5 272.5l-.8 1.5-.3 1.1M344.5 272.5l1.6 .6M344.6 271.2l-1.7 4.1M344.8 268.8l-.8-.3-2 4.8-1.4 3.5 .7 .3M344.8 268.8v.1M344.8 268.9l-3.5 8.2M345 275.7l-.2 .9"/>
<path d="M345.2 270.8l-.4 .5-.3 1.2M345.2 270.8l-.6 .4M345.2 270.8l1.6 .6M346.1 273.1l-.5 1.7-.6 .9M346.8 271.4v1.1l-1.6 3.8-.4 .3M346.8 271.4l-.1 1-.6 .7M158.2 282.7v46.3M282.3 280.9h.1M283.4 280.2l1 1.7-.2 .2-1-1.7M283.4 280.2l-1.1 .7M283.5 280.3l1.7 .3M288.2 292.8l67.9 12"/>
<path d="M377.8 295.5v33.5M353.7 303.8l2.4 1h-2.6zM77 336.3l2.5-.6v1zM77 327.5h35M77 329h35M77 339.4v-115.1h35v115.1M77 336.3h12.4M93.8 327.5v-82.8h1.4v82.8M99.6 336.3h12.4M109.5 335.7l2.5 .6-2.5 .4zM142.3 326.5h1l-.5 2.5zM149 326.5h1l-.5 2.5z"/>
<path d="M157.6 326.5h1.1l-.5 2.5zM175.8 336h6.2M179.5 335.5l2.5 .5-2.5 .5zM182 330.6v8.6M189.5 336l2.5-.6v1.1zM189.5 336l2.5-.5v1zM189.5 324.3v7.8M189.5 333.8v5.4M189.5 336h80.4M196.9 327.4l-.3 .1M197 327.5h-15v1.5M197 327.5l.9-.3 .6-.9 17.5-99.5a2.97 2.97 0 0 1 3.5-2.4l144.7 25.5a3 3 0 0 1 2.5 3.5l-12.8 72.9 .4 .8 1.1 .4h13.9v1.5h-14.3a3.1 3.1 0 0 1-2.6-3.5l12.8-72.4a1.47 1.47 0 0 0-1.2-1.7l-144.8-25.6-.9 .1-.5 .4-.3 .8-17.6 99.4a3 3 0 0 1-2.5 2.5h-57.7"/>
<path d="M198.5 325.8a1.93 1.93 0 0 1-1.6 1.6M282.1 336h80.4M360 335.4l2.5 .6-2.5 .5zM362.5 324.3v7.8M362.5 333.8v5.3M369.3 336l2.5-.6v1.1zM369.3 330.6v8.5M369.3 336h4M370.9 329h10.1M377.3 326.5h1l-.5 2.5zM360.5 359.2h69.9M405 349.7v63.5"/>
<path d="M430.4 349.7v63.5M360.5 368.7h69.9M360.5 378.2h69.9M430.4 365.4h127M360.5 387.8h69.9M360.5 397.3h69.9M430.4 394.1h127M443.1 394.1v12.7M468.5 394.1v12.7M544.7 394.1v12.7M360.5 406.8h196.9M458.8 406.8v6.4"/>
<path d="M506.6 406.8v6.4"/>
<circle cx="189.5" cy="55.6" r="1.68"/>
<circle cx="189.5" cy="80.6" r="1.65"/>
<circle cx="269.6" cy="259.4" r="1.74"/>
<circle cx="269.6" cy="259.4" r=".75"/>
<circle cx="269.6" cy="259.4" r="1.13"/>
<circle cx="269.6" cy="259.4" r=".59"/>
<circle cx="289.9" cy="250.8" r="2.9"/>
<circle cx="289.9" cy="250.7" r="4"/>
<circle cx="290" cy="250.8" r="1.61"/>
<circle cx="290" cy="250.8" r="2"/>
<circle cx="279.4" cy="266.4" r="1.75"/>
<circle cx="279.4" cy="266.4" r="1.11"/>
<circle cx="279.4" cy="266.4" r=".61"/>
<circle cx="279.4" cy="266.4" r=".76"/>
</g>
<g fill="#000">
<circle cx="182.2" cy="68.8" r=".18"/>
<circle cx="182.2" cy="67.3" r=".18"/>
<circle cx="465.6" cy="85" r=".18"/>
<circle cx="487.5" cy="92.2" r=".18"/>
<circle cx="497.1" cy="85.1" r=".18"/>
<circle cx="473.4" cy="112.9" r=".18"/>
<circle cx="473.4" cy="112.1" r=".18"/>
<circle cx="77" cy="224.3" r=".18"/>
<circle cx="83" cy="224.3" r=".18"/>
<circle cx="89.5" cy="224.3" r=".18"/>
<circle cx="112" cy="224.3" r=".18"/>
<circle cx="250.6" cy="232.2" r=".18"/>
<circle cx="255.7" cy="237.7" r=".18"/>
<circle cx="256.9" cy="236.1" r=".18"/>
<circle cx="93.8" cy="244.7" r=".18"/>
<circle cx="95.2" cy="244.7" r=".18"/>
<circle cx="299.9" cy="259.4" r=".18"/>
<circle cx="302.7" cy="251.6" r=".18"/>
<circle cx="302.9" cy="257.8" r=".18"/>
<circle cx="303" cy="257.9" r=".18"/>
<circle cx="303.7" cy="252.7" r=".18"/>
<circle cx="307.1" cy="246.2" r=".18"/>
<circle cx="311.8" cy="247.6" r=".18"/>
<circle cx="313" cy="246" r=".18"/>
<circle cx="314" cy="245.7" r=".18"/>
<circle cx="314.3" cy="243.9" r=".18"/>
<circle cx="317.1" cy="259" r=".18"/>
<circle cx="258.1" cy="277.4" r=".18"/>
<circle cx="258.4" cy="275.9" r=".18"/>
<circle cx="285.7" cy="278.9" r=".18"/>
<circle cx="308.6" cy="266.4" r=".18"/>
<circle cx="310" cy="267" r=".18"/>
<circle cx="316.8" cy="265.1" r=".18"/>
<circle cx="319.9" cy="260.1" r=".18"/>
<circle cx="322.4" cy="267.5" r=".18"/>
<circle cx="322.7" cy="261.3" r=".18"/>
<circle cx="325.2" cy="268.6" r=".18"/>
<circle cx="325.5" cy="262.5" r=".18"/>
<circle cx="328.1" cy="269.8" r=".18"/>
<circle cx="328.3" cy="263.7" r=".18"/>
<circle cx="330.9" cy="271" r=".18"/>
<circle cx="331.1" cy="264.8" r=".18"/>
<circle cx="333.7" cy="272.2" r=".18"/>
<circle cx="334" cy="266.1" r=".18"/>
<circle cx="336.5" cy="273.3" r=".18"/>
<circle cx="336.8" cy="267.2" r=".18"/>
<circle cx="339.3" cy="274.5" r=".18"/>
<circle cx="339.5" cy="268.4" r=".18"/>
<circle cx="340.6" cy="276.8" r=".18"/>
<circle cx="342.3" cy="269.4" r=".18"/>
<circle cx="342.6" cy="276" r=".18"/>
<circle cx="344.9" cy="270.6" r=".18"/>
<circle cx="346.9" cy="272.2" r=".18"/>
<circle cx="77" cy="327.5" r=".18"/>
<circle cx="77" cy="329" r=".18"/>
</g>
<g fill="none" stroke="#000" stroke-width=".71">
<path d="M36.7 6.8h520.7v406.4h-520.7zM157.3 3.2v3.6M294.8 3h4.4l-2.2 3.8zM297 .4v6.4M436.7 3.2v3.6M33.1 102h3.6M557.4 102h3.5M30.3 210h6.4M32.9 207.8l3.8 2.2-3.8 2.2zM557.4 210h6.3M557.4 210l3.8-2.2v4.4zM33.1 317.9h3.6"/>
<path d="M557.4 317.9h3.5M157.3 413.2v3.5M297 413.2v6.3M297 413.2l2.2 3.8h-4.4zM436.7 413.2v3.5"/>
</g>
<path d="M360.5 349.7h196.9v63.5h-196.9z" fill="none" stroke="#000" stroke-width=".51"/>
<path d="M160.4 23.7h304.1" fill="none" stroke="#000" stroke-width=".63"/>
<g fill="#000">
<path d="M157 50.6l.5 2.5h-1zM156.5 83.1h1l-.5 2.5zM87 115.5l2.5-.5v1zM99.5 115l2.5 .5-2.5 .5zM182 112.4l2.5-.5v1zM366.8 111.9l2.5 .5-2.5 .5zM108.7 123.5l.5 2.5h-1zM142.8 123.5l.5 2.5h-1zM149.5 210.9l.5 2.5h-1zM318.6 219.7l2.4-.5v1zM108.2 221.8h1l-.5 2.5zM158.2 224.4l.5 2.5h-1.1z"/>
<path d="M364.2 219.2l2.5 .5-2.5 .5zM377.8 249.9l.5 2.5h-1zM208.4 278.7h2.5l-.2 1zM353.7 303.8l2.4 1h-2.6zM77 336.3l2.5-.6v1zM109.5 335.7l2.5 .6-2.5 .4zM142.3 326.5h1l-.5 2.5zM149 326.5h1l-.5 2.5zM157.6 326.5h1.1l-.5 2.5zM179.5 335.5l2.5 .5-2.5 .5zM189.5 336l2.5-.6v1.1zM189.5 336l2.5-.5v1z"/>
<path d="M360 335.4l2.5 .6-2.5 .5zM369.3 336l2.5-.6v1.1zM377.3 326.5h1l-.5 2.5z"/>
</g>
<text font-size="9.6" x="160.4" y="22.1">FRENO DE MANO (FM-AUT-V003). DIMENSIONES GENERALES</text>
<g font-size="6.3">
<text x="431.1" y="375.2">Freno de mano automoción (FM-AUT-V003).</text>
<text x="431.1" y="382.7">Bronze ProSauto V04. Dimensiones</text>
<text x="431.1" y="390.3">generales</text>
<text x="434.8" y="404.7">C</text>
<text x="469.2" y="406">FM-AUT-03-GEN03</text>
</g>
<g font-size="4.4">
<text x="361.3" y="358.4">Adrian Parro</text>
<text x="405.7" y="357.7">02/10/2013</text>
<text x="485" y="359.2">Simumak</text>
<text x="361.3" y="367.1">Sergio Torremocha</text>
<text x="405.7" y="367.2">07/10/2013</text>
</g>
<g font-size="3.5">
<text x="86.6" y="5.8">4</text>
<text x="226.3" y="5.8">3</text>
<text x="365.9" y="5.8">2</text>
<text x="505.6" y="5.8">1</text>
<text x="33.3" y="49.4">D</text>
<text x="558.5" y="49.4">D</text>
<text x="158.3" y="72.4" transform="rotate(-90 158.3 72.4)">70.00</text>
<text x="252.8" y="113.7">374.63</text>
<text x="73.8" y="116.8">30.00</text>
<text x="33.4" y="157.3">C</text>
<text x="558.6" y="157.3">C</text>
<text x="110" y="179.2" transform="rotate(-90 110 179.2)">201.65</text>
<text x="338.3" y="221">96.34</text>
<text x="144.1" y="232.2" transform="rotate(-90 144.1 232.2)">410.98</text>
<text x="33.4" y="265.2">B</text>
<text x="558.6" y="265.2">B</text>
<text x="150.8" y="275.3" transform="rotate(-90 150.8 275.3)">236.20</text>
<text x="159.5" y="282" transform="rotate(-90 159.5 282)">209.24</text>
<text x="276.8" y="292.1" transform="rotate(10 276.8 292.1)">300.00</text>
<text x="379.1" y="294.7" transform="rotate(-90 379.1 294.7)">158.19</text>
<text x="90.2" y="337.5">70.00</text>
<text x="166.3" y="337.3">14.97</text>
<text x="270.7" y="337.2">346.00</text>
<text x="374.1" y="337.2">13.66</text>
<text x="361.3" y="353">DRAWN</text>
<text x="361.3" y="362.5">CHECKED</text>
<text x="431.1" y="368.7">TITLE</text>
<text x="33.4" y="373.2">A</text>
<text x="361.3" y="372.1">QA</text>
<text x="558.6" y="373.2">A</text>
<text x="361.3" y="381.6">MFG</text>
<text x="361.3" y="391.1">APPROVED</text>
<text x="433.1" y="397.5">SIZE</text>
<text x="469.2" y="397.5">DWG NO</text>
<text x="547.9" y="397.4">REV</text>
<text x="431.1" y="410.2">SCALE</text>
<text x="507.3" y="412.3">SHEET 1 OF 1</text>
<text x="86.6" y="416.7">4</text>
<text x="226.3" y="416.7">3</text>
<text x="365.9" y="416.7">2</text>
<text x="505.6" y="416.7">1</text>
</g>
</svg>
